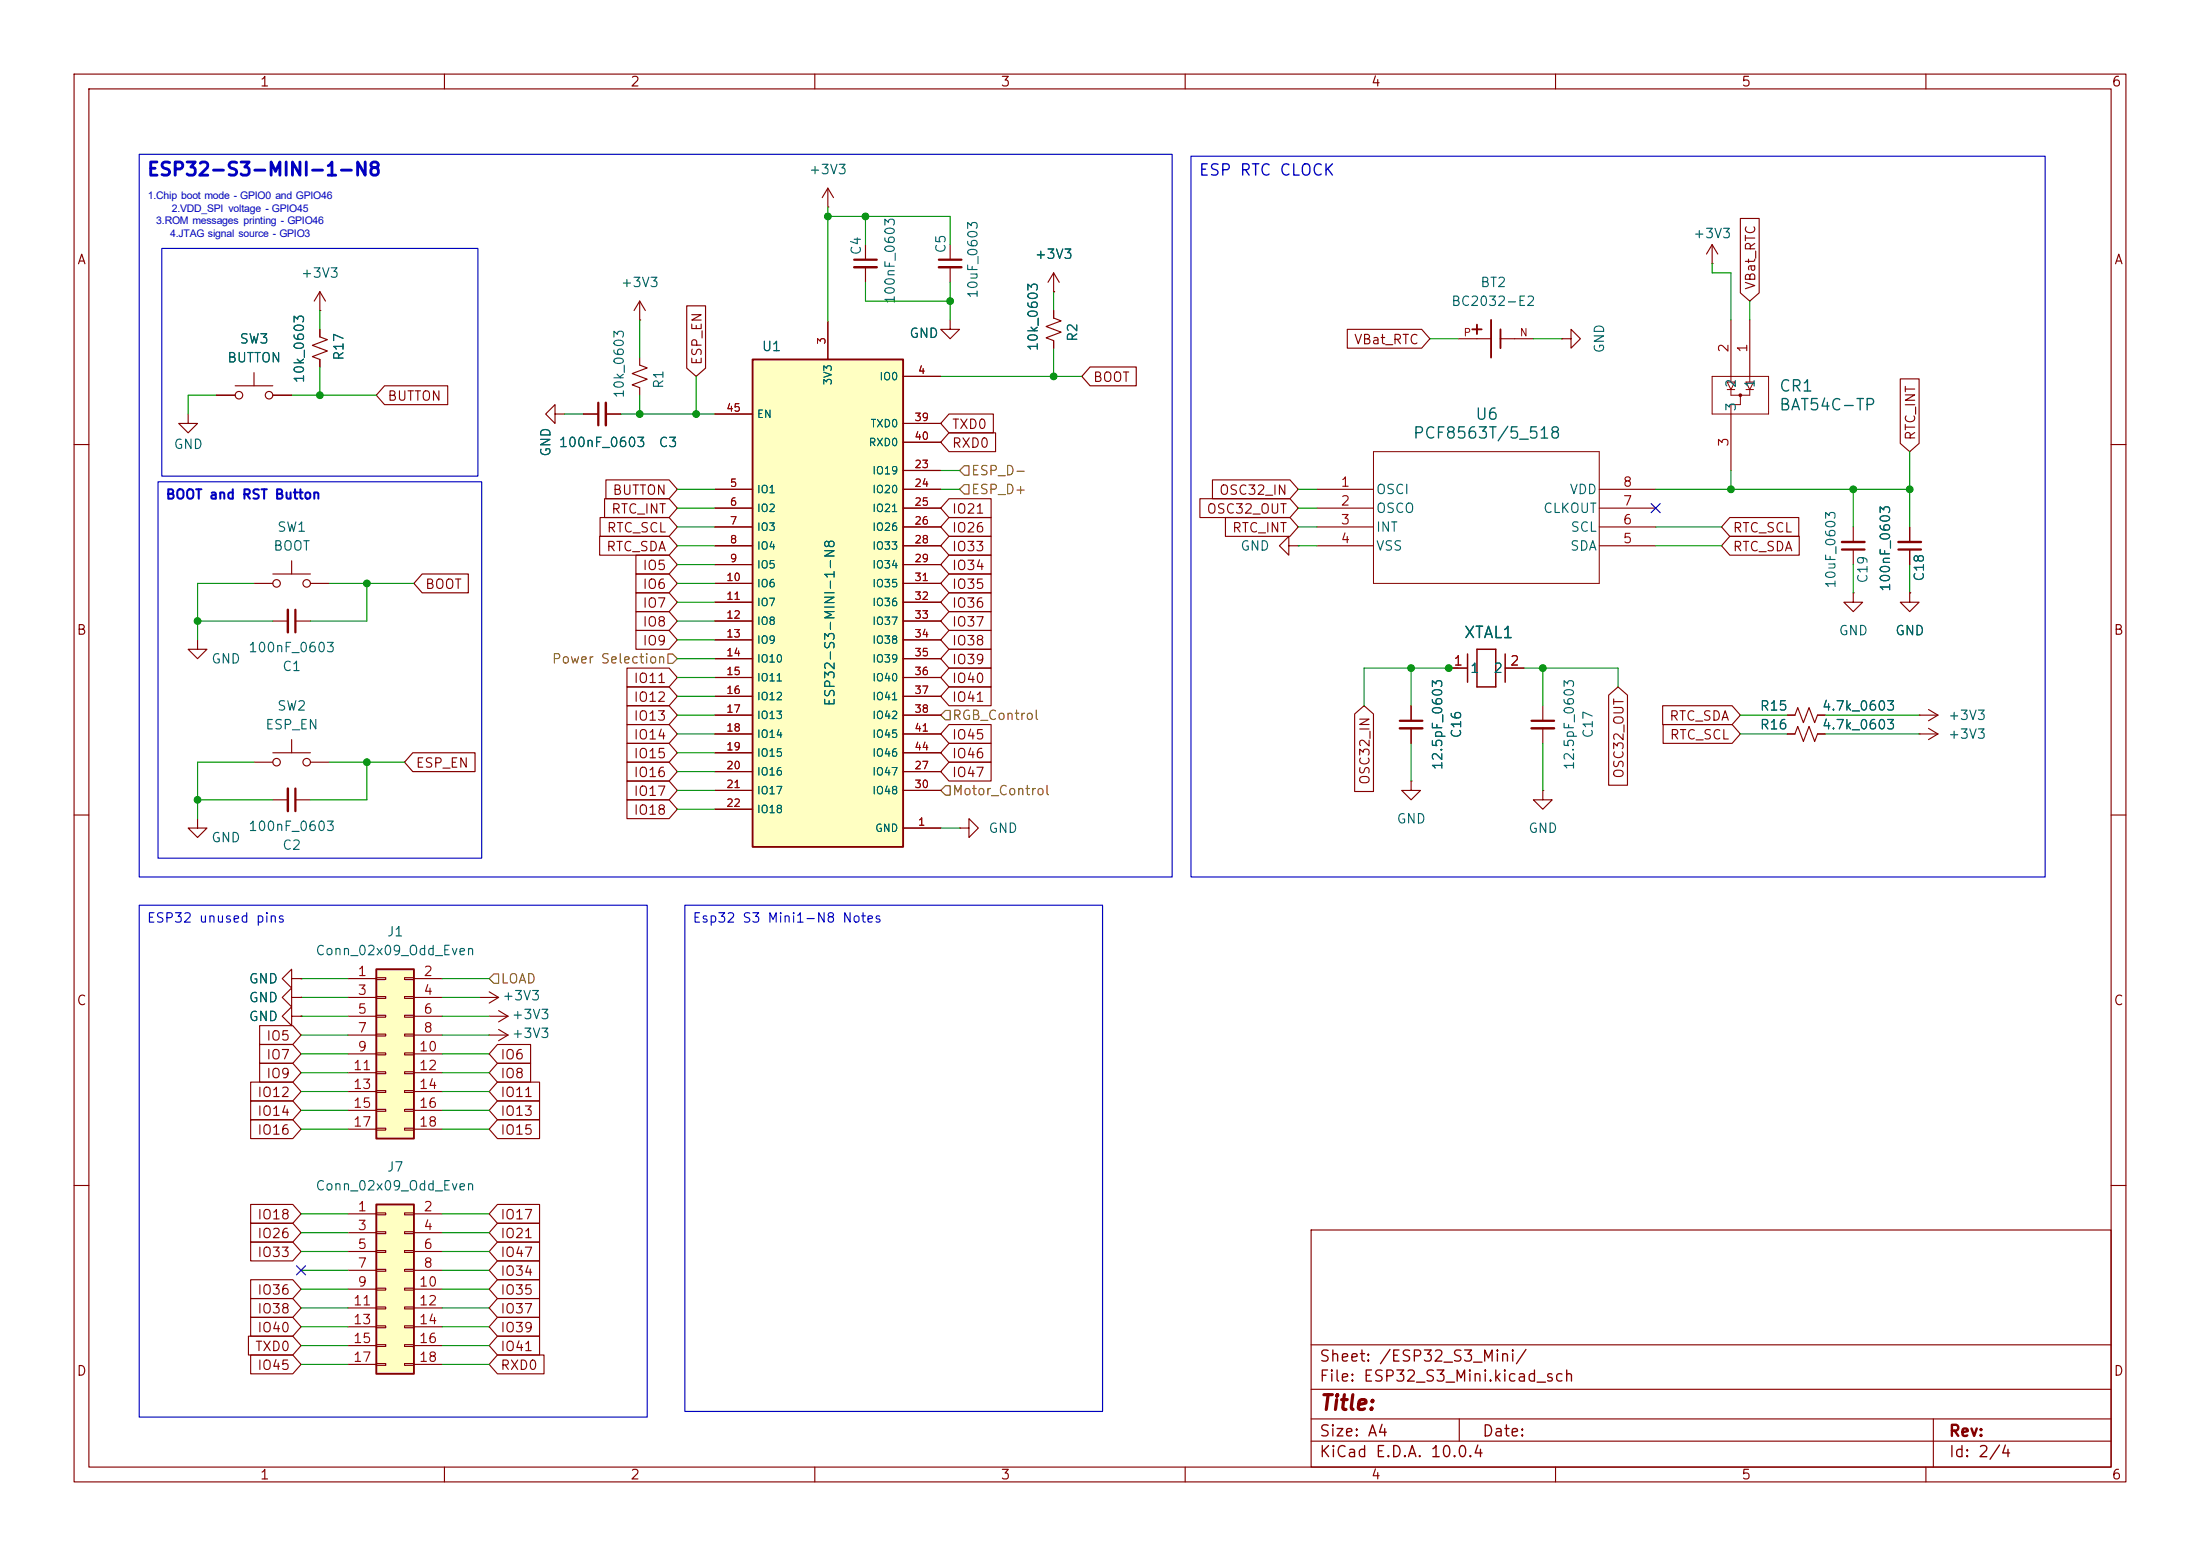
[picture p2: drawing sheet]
<svg xmlns="http://www.w3.org/2000/svg" width="297mm" height="210mm" viewBox="0 0 297 210" stroke-linecap="round" stroke-linejoin="round" font-family="sans-serif">
<g fill="none" stroke="#840000" stroke-width=".15">
<path d="M10 10h277v190h-277zM12 12h273v186h-273zM60 10v2M110 10v2M160 10v2M210 10v2M260 10v2M74.9 55.9v-1.3l-1.2 1.3 1.2 1.3v-1.3h1.3M10 60h2M285 60h2M10 110h2M26.7 110.5v1.3h1.2l-1.2 1.2-1.3-1.2h1.3"/>
<path d="M285 110h2M66 137.2h2.6M67.3 136.4l1.3 .8M68.6 137.2l-1.3 .7M10 160h2M177 166h108v32h-108zM285 160h2M60 198v2M110 198v2M160 198v2M177 194.5h108M177 191.5h108"/>
<path d="M177 187.5h108M177 181.5h108M197 191.5v3M210 198v2M260 198v2M261 191.5v6.5"/>
</g>
<path d="M101.6 48.5h20.3v65.8h-20.3z" fill="#ffffc2"/>
<path d="M101.6 48.5h20.3v65.8h-20.3z" fill="none" stroke="#840000" stroke-width=".25"/>
<g fill="none" stroke="#840000" stroke-width=".15">
<path d="M78.7 55.9h2.1M81.8 55.9h2M86.4 43.2h.1M86.4 48.3v1l1 .4-2.1 .7 2.1 .8-2.1 .7 1.1 .4v1M86.4 40.6l-.8 1.3M86.4 40.6l.7 1.3M86.4 40.6v2.6M96.5 55.9h5.1M111.8 43.4v5.1M121.9 50.8h5.1M121.9 57.2h5.1M121.9 59.7h5.1"/>
<path d="M96.5 66h5.1M96.5 68.6h5.1M96.5 71.1h5.1M96.5 73.7h5.1M96.5 76.2h5.1M96.5 78.7h5.1M121.9 66h5.1M121.9 68.6h5.1M121.9 71.1h5.1M121.9 73.7h5.1M121.9 76.2h5.1M121.9 78.7h5.1"/>
<path d="M121.9 63.5h5.1M174 73.7v-1.3l-1.3 1.3 1.3 1.2v-1.2h1.3M175.3 73.7h.1M177.8 66h7.6M177.8 68.6h7.6M177.8 71.1h7.6M177.8 73.7h7.6M215.9 66h7.6M215.9 68.6h7.6M215.9 71.1h7.6M215.9 73.7h7.6M36.8 83.8h2.1"/>
<path d="M39.4 99.8v1.8M39.9 83.8h2M96.5 81.3h5.1M96.5 83.8h5.1M96.5 86.4h5.1M96.5 88.9h5.1M96.5 91.4h5.1M96.5 94h5.1M96.5 96.5h5.1M96.5 99.1h5.1M121.9 81.3h5.1M121.9 83.8h5.1"/>
<path d="M121.9 86.4h5.1M121.9 88.9h5.1M121.9 91.4h5.1M121.9 94h5.1M121.9 96.5h5.1M121.9 99.1h5.1M190.5 95.3v2M190.5 98.3v2M195.6 90.2h2.5M203.2 90.2h2.5M208.3 95.3v2M208.3 98.3v2"/>
<path d="M250.2 80v1.3h1.3l-1.3 1.3-1.3-1.3h1.3M250.2 80h.1M259.1 99.1h.1M259.1 99.1h2.5M260.3 98.3l1.3 .8M261.6 99.1l-1.3 .7M34.3 102.9h2.5M36.8 101.6h5.1M41.9 102.9h2.5M96.5 101.6h5.1M96.5 104.1h5.1M96.5 106.7h5.1"/>
<path d="M96.5 109.2h5.1M121.9 111.8h5.1M121.9 101.6h5.1M121.9 104.1h5.1M121.9 106.7h5.1M190.5 105.4v1.3h1.3l-1.3 1.3-1.3-1.3h1.3M190.5 105.4h.1M208.3 106.7v1.3h1.2l-1.2 1.2-1.3-1.2h1.3M208.3 106.7h.1M39.4 134.6v-1.2l-1.3 1.2 1.3 1.3v-1.3h1.2M39.4 137.2v-1.3l-1.3 1.3 1.3 1.2v-1.2h1.2M39.4 132.1v-1.3l-1.3 1.3 1.3 1.3v-1.3h1.2"/>
<path d="M40.6 134.6h.1M40.6 137.2h.1M40.6 132.1h.1M64.8 134.6h2.5M66 133.9l1.3 .7M66 139.7h2.6M67.3 134.6l-1.3 .8M67.3 138.9l1.3 .8M68.6 139.7l-1.3 .8"/>
<circle cx="37.3" cy="102.9" r=".51"/>
<circle cx="41.4" cy="102.9" r=".51"/>
</g>
<path d="M80.8 54.4v3M39.9 82.3v3M189 97.3h3M206.8 97.3h3" fill="none" stroke="#840000" stroke-width=".3"/>
<path d="M81.8 54.4v3M38.9 82.3v3M189 98.3h3M206.8 98.3h3" fill="none" stroke="#840000" stroke-width=".33"/>
<path d="M185.4 61h30.5v17.7h-30.5z" fill="none" stroke="#840000" stroke-width=".14"/>
<path d="M198.1 88.3v3.8M199.4 87.6h2.5v5.1h-2.5zM203.2 88.3v3.8" fill="none" stroke="#840000" stroke-width=".2"/>
<path d="M50.8 162.6h5.1v22.8h-5.1z" fill="#ffffc2"/>
<path d="M50.8 162.6h5.1v22.8h-5.1z" fill="none" stroke="#840000" stroke-width=".25"/>
<g fill="none" stroke="#840000" stroke-width=".15">
<path d="M142.2 39.4h.1M142.2 36.8l-.7 1.3M142.2 36.8l.8 1.3M142.2 36.8v2.6M142.2 41.9v1l1.1 .4-2.1 .8 2.1 .7-2.1 .8 1 .4v1M34.3 78.7h2.5M36.8 77.5h5.1M39.4 75.7v1.8M41.9 78.7h2.5M241.3 96.5h1l.4-1 .8 2 .7-2 .8 2 .4-1h1M47 163.8h3.8M47 166.4h3.8"/>
<path d="M47 168.9h3.8M47 171.5h3.8M47 174h3.8M47 176.5h3.8M47 179.1h3.8M50.8 163.7h1.3v.3h-1.3zM50.8 166.2h1.3v.3h-1.3zM50.8 168.8h1.3v.2h-1.3zM50.8 171.3h1.3v.3h-1.3zM50.8 173.9h1.3v.2h-1.3zM50.8 176.4h1.3v.3h-1.3zM50.8 178.9h1.3v.3h-1.3z"/>
<path d="M54.6 163.7h1.3v.3h-1.3zM54.6 166.2h1.3v.3h-1.3zM54.6 168.8h1.3v.2h-1.3zM54.6 171.3h1.3v.3h-1.3zM54.6 173.9h1.3v.2h-1.3zM54.6 176.4h1.3v.3h-1.3zM54.6 178.9h1.3v.3h-1.3zM55.9 163.8h3.8M55.9 166.4h3.8M55.9 168.9h3.8M55.9 171.5h3.8M55.9 174h3.8"/>
<path d="M55.9 176.5h3.8M55.9 179.1h3.8M47 181.6h3.8M47 184.2h3.8M50.8 181.5h1.3v.2h-1.3zM50.8 184h1.3v.3h-1.3zM54.6 181.5h1.3v.2h-1.3zM54.6 184h1.3v.3h-1.3zM55.9 181.6h3.8M55.9 184.2h3.8"/>
<circle cx="37.3" cy="78.7" r=".51"/>
<circle cx="41.4" cy="78.7" r=".51"/>
</g>
<path d="M50.8 130.8h5.1v22.9h-5.1z" fill="#ffffc2"/>
<g fill="none" stroke="#840000" stroke-width=".25">
<path d="M198.8 44.5h1.2M199.4 43.8v1.3M201.3 43.2v5.1M202.6 44.5v2.5M50.8 130.8h5.1v22.9h-5.1z"/>
<circle cx="234.9" cy="53.3" r=".13"/>
</g>
<g fill="none" stroke="#840000" stroke-width=".15">
<path d="M43.2 39.4v2.5M43.2 39.4l-.8 1.2M43.2 39.4l.7 1.2M111.8 27.9h.1M111.8 25.4l-.8 1.3M111.8 25.4l.7 1.3M111.8 25.4v2.5M116.8 33v2.1M116.8 36.1v2M128.3 33v2.1M128.3 36.1v2M142.2 39.4h.1"/>
<path d="M231.1 35.6h.1M231.1 33l-.7 1.3M231.1 33l.8 1.3M231.1 33v2.6M234.9 29.5h2.6v10l-1.3 1.1-1.3-1.1zM25.4 55.9v1.3h1.3l-1.3 1.2-1.3-1.2h1.3M29.2 53.3h2.5M31.7 52.1h5.1M34.3 50.3v1.8M36.8 53.3h2.6M43.2 44.5v1l1 .3-2 .8 2 .8-2 .7 1 .4v1M43.2 41.9h.1"/>
<path d="M51.9 52.1h8.5v2.5h-8.5l-1.1-1.3zM78.7 55.9h2.1M81.8 55.9h2M96.5 55.9h5.1M111.8 43.4v5.1M121.9 50.8h5.1M121.9 57.2h5.1M121.9 59.7h5.1M128.1 55.9h6v2.5h-6l-1.1-1.2zM128.1 58.4h6.3v2.6h-6.3l-1.1-1.3zM128.3 43.2v1.3h1.2l-1.2 1.2-1.3-1.2h1.3M142.2 41.9v1"/>
<path d="M142.2 46v1M181.9 44.4h10l1.1 1.3-1.1 1.3h-10zM196.8 45.7h4.5M202.6 45.7h4.4M210.8 45.7h1.3v-1.2l1.3 1.2-1.3 1.3v-1.3M210.8 45.7h.1M233.7 43.2v7.6M233.7 55.9v7.6M236.2 43.2v7.6M256.5 51.1h2.6v8.7l-1.3 1.2-1.3-1.2zM81 72.4h9.3l1.1 1.3-1.1 1.2h-9.3zM81 69.8h9.3l1.1 1.3-1.1 1.3h-9.3z"/>
<path d="M81.6 67.3h8.7l1.1 1.3-1.1 1.3h-8.7zM81.8 64.8h8.5l1.1 1.2-1.1 1.3h-8.5zM85.8 77.5h4.5l1.1 1.2-1.1 1.3h-4.5zM85.8 74.9h4.5l1.1 1.3-1.1 1.3h-4.5zM96.5 66h5.1M96.5 68.6h5.1M96.5 71.1h5.1M96.5 73.7h5.1M96.5 76.2h5.1M96.5 78.7h5.1M121.9 66h5.1M121.9 68.6h5.1"/>
<path d="M121.9 71.1h5.1M121.9 73.7h5.1M121.9 76.2h5.1M121.9 78.7h5.1M121.9 63.5h5.1M128.1 67.3h5.7v2.6h-5.7l-1.1-1.3zM128.1 72.4h5.7v2.5h-5.7l-1.1-1.2zM128.1 69.8h5.7v2.6h-5.7l-1.1-1.3zM128.1 74.9h5.7v2.6h-5.7l-1.1-1.3zM128.1 77.5h5.7v2.5h-5.7l-1.1-1.3zM162 67.3h12.1l1.2 1.3-1.2 1.3h-12.1zM163.7 64.8h10.4l1.2 1.2-1.2 1.3h-10.4z"/>
<path d="M165.4 69.8h8.7l1.2 1.3-1.2 1.3h-8.7zM233.5 69.8h9.3v2.6h-9.3l-1.1-1.3zM233.5 72.4h9.4v2.5h-9.4l-1.1-1.2zM250.2 71.1v2.1M250.2 74.2v2M257.8 71.1v2.1M257.8 74.2v2M26.7 86.4v1.2h1.2l-1.2 1.3-1.3-1.3h1.3M84.6 92.7h5.7l1.1 1.3-1.1 1.3h-5.7zM84.6 90.2h5.7l1.1 1.2-1.1 1.3h-5.7zM84.6 95.2h5.7l1.1 1.3-1.1 1.3h-5.7zM84.6 97.8h5.7l1.1 1.3-1.1 1.2h-5.7z"/>
<path d="M85.8 85.1h4.5l1.1 1.3-1.1 1.2h-4.5zM85.8 80h4.5l1.1 1.3-1.1 1.3h-4.5zM85.8 82.5h4.5l1.1 1.3-1.1 1.3h-4.5zM96.5 99.1h5.1M96.5 96.5h5.1M96.5 81.3h5.1M96.5 83.8h5.1M96.5 86.4h5.1M96.5 88.9h5.1M96.5 91.4h5.1M96.5 94h5.1M121.9 99.1h5.1"/>
<path d="M121.9 96.5h5.1M121.9 81.3h5.1M121.9 83.8h5.1M121.9 86.4h5.1M121.9 88.9h5.1M121.9 91.4h5.1M121.9 94h5.1M128.1 90.2h5.7v2.5h-5.7l-1.1-1.3zM128.1 97.8h5.7v2.5h-5.7l-1.1-1.2zM128.1 87.6h5.7v2.6h-5.7l-1.1-1.3zM128.1 92.7h5.7v2.6h-5.7l-1.1-1.3zM128.1 80h5.7v2.6h-5.7l-1.1-1.3z"/>
<path d="M128.1 82.5h5.7v2.6h-5.7l-1.1-1.3zM128.1 85.1h5.7v2.5h-5.7l-1.1-1.2zM182.9 96.4l1.2-1.1 1.3 1.1v10.4h-2.5zM190.5 95.3v2M190.5 98.3v2M195.6 90.2h2.5M203.2 90.2h2.5M217.2 93.8l1.2-1.1 1.3 1.1v12.2h-2.5zM224.5 95.2h9.3l1.1 1.3-1.1 1.3h-9.3zM224.5 97.8h9.3l1.1 1.3-1.1 1.2h-9.3zM241.3 99.1h1l.4-1.1 .8 2.1 .7-2.1 .8 2.1 .4-1h1M241.3 96.5h1"/>
<path d="M245.4 96.5h1M257.8 80v1.3h1.3l-1.3 1.3-1.3-1.3h1.3M257.8 80h.1M259.1 96.5h.1M259.1 96.5h2.5M260.3 95.8l1.3 .7M261.6 96.5l-1.3 .8M36.8 108h2.1M39.9 108h2M84.6 102.9h5.7l1.1 1.2-1.1 1.3h-5.7zM84.6 107.9h5.7l1.1 1.3-1.1 1.3h-5.7zM84.6 100.3h5.7l1.1 1.3-1.1 1.3h-5.7z"/>
<path d="M84.6 105.4h5.7l1.1 1.3-1.1 1.3h-5.7zM96.5 101.6h5.1M96.5 104.1h5.1M96.5 106.7h5.1M96.5 109.2h5.1M121.9 111.8h5.1M121.9 101.6h5.1M121.9 104.1h5.1M121.9 106.7h5.1M128.1 102.9h5.7v2.5h-5.7l-1.1-1.3zM128.1 100.3h5.7v2.6h-5.7l-1.1-1.3zM129.5 111.8h1.3v-1.3l1.3 1.3-1.3 1.2v-1.2"/>
<path d="M129.5 111.8h.1M35 138.4h4.5l1.1 1.3-1.1 1.3h-4.5zM40.6 132.1h.1M40.6 137.2h.1M40.6 134.6h.1M47 132.1h3.8M47 134.6h3.8M47 137.2h3.8M47 139.7h3.8M50.8 132h1.3v.2h-1.3zM50.8 134.5h1.3v.2h-1.3zM50.8 137h1.3v.3h-1.3z"/>
<path d="M50.8 139.6h1.3v.2h-1.3zM54.6 132h1.3v.2h-1.3zM54.6 134.5h1.3v.2h-1.3zM54.6 137h1.3v.3h-1.3zM54.6 139.6h1.3v.2h-1.3zM55.9 132.1h3.8M55.9 134.6h3.8M55.9 137.2h3.8M55.9 139.7h3.8M33.8 146h5.7l1.1 1.3-1.1 1.3h-5.7zM33.8 151.1h5.7l1.1 1.3-1.1 1.3h-5.7zM33.8 148.6h5.7l1.1 1.3-1.1 1.2h-5.7z"/>
<path d="M35 141h4.5l1.1 1.2-1.1 1.3h-4.5zM35 143.5h4.5l1.1 1.3-1.1 1.3h-4.5zM47 142.2h3.8M47 144.8h3.8M47 147.3h3.8M47 149.9h3.8M47 152.4h3.8M50.8 142.1h1.3v.3h-1.3zM50.8 144.7h1.3v.2h-1.3zM50.8 147.2h1.3v.2h-1.3zM50.8 149.7h1.3v.3h-1.3zM50.8 152.3h1.3v.2h-1.3z"/>
<path d="M54.6 142.1h1.3v.3h-1.3zM54.6 144.7h1.3v.2h-1.3zM54.6 147.2h1.3v.2h-1.3zM54.6 149.7h1.3v.3h-1.3zM54.6 152.3h1.3v.2h-1.3zM55.9 142.2h3.8M55.9 144.8h3.8M55.9 147.3h3.8M55.9 149.9h3.8M55.9 152.4h3.8M67.2 151.1h5.6v2.6h-5.6l-1.2-1.3zM67.2 146h5.6v2.6h-5.6l-1.2-1.3z"/>
<path d="M67.2 141h4.4v2.5h-4.4l-1.2-1.3zM67.2 148.6h5.6v2.5h-5.6l-1.2-1.2zM67.2 143.5h4.4v2.6h-4.4l-1.2-1.3zM33.8 172.7h5.7l1.1 1.3-1.1 1.3h-5.7zM33.8 167.6h5.7l1.1 1.3-1.1 1.3h-5.7zM33.8 177.8h5.7l1.1 1.3-1.1 1.2h-5.7zM33.8 162.6h5.7l1.1 1.2-1.1 1.3h-5.7zM33.8 175.3h5.7l1.1 1.2-1.1 1.3h-5.7zM33.8 165.1h5.7l1.1 1.3-1.1 1.2h-5.7zM67.2 165.1h5.6v2.5h-5.6l-1.2-1.2zM67.2 162.6h5.6v2.5h-5.6l-1.2-1.3zM67.2 167.6h5.6v2.6h-5.6l-1.2-1.3z"/>
<path d="M67.2 177.8h5.6v2.5h-5.6l-1.2-1.2zM67.2 170.2h5.6v2.5h-5.6l-1.2-1.2zM67.2 175.3h5.6v2.5h-5.6l-1.2-1.3zM67.2 172.7h5.6v2.6h-5.6l-1.2-1.3zM33.5 180.3h6l1.1 1.3-1.1 1.3h-6zM33.8 182.9h5.7l1.1 1.3-1.1 1.2h-5.7zM67.2 182.9h6.2v2.5h-6.2l-1.2-1.2zM67.2 180.3h5.6v2.6h-5.6l-1.2-1.3z"/>
<circle cx="32.3" cy="53.3" r=".51"/>
<circle cx="36.3" cy="53.3" r=".51"/>
</g>
<path d="M115.3 35.1h3.1M126.7 35.1h3.1M248.7 74.2h3M256.3 74.2h3M39.9 106.4v3.1" fill="none" stroke="#840000" stroke-width=".3"/>
<path d="M115.3 36.1h3.1M126.7 36.1h3.1M248.7 73.2h3M256.3 73.2h3M38.9 106.4v3.1" fill="none" stroke="#840000" stroke-width=".33"/>
<path d="M231.1 50.8h7.7v5.1h-7.7zM233.2 51.6h1l-.5 1zM233.2 52.6h1M233.7 52.6v.7h2.5v-.7M233.7 50.8v.8M234.9 53.3v1.3h-1.2v1.3M235.7 51.6h1l-.5 1zM235.7 52.6h1M236.2 50.8v.8" fill="none" stroke="#840000" stroke-width=".14"/>
<path d="M130.2 65.4h.6v1.3h-.6l-.7-.7zM130.2 62.9h.6v1.2h-.6l-.7-.6zM90.2 88.3h.6l.6 .6-.6 .6h-.6zM127.6 95.9h.7v1.3h-.7l-.6-.7zM127.6 106h.7v1.3h-.7l-.6-.6zM66.7 131.4h.6v1.3h-.6l-.7-.6z" fill="none" stroke="#725600" stroke-width=".15"/>
<path d="M92.7 41.3h2.6v8.4l-1.3 1.1-1.3-1.1zM147.2 49.5h6.2v2.6h-6.2l-1.2-1.3zM57 77.5h6.2v2.5h-6.2l-1.1-1.3zM55.7 101.6h8.4v2.5h-8.4l-1.1-1.2z" fill="none" stroke="#840000" stroke-width=".16"/>
<g fill="none" stroke="#009600" stroke-width=".15">
<path d="M111.8 27.9v15.5M111.8 29.2h16.5v3.8M116.8 29.2v3.8M116.8 38.1v2.5h11.5M128.3 38.1v5.1M142.2 39.4v2.5M231.1 35.6v1.2h2.6v6.4M29.2 53.3h-3.8v2.6M39.4 53.3h11.4M43.2 41.9v2.6M43.2 49.5v3.8M76.2 55.9h2.5"/>
<path d="M83.8 55.9h12.7M86.4 43.2v5.1M86.4 53.3v2.6M94 50.8v5.1M127 50.8h19M142.2 47v3.8M193 45.7h3.8M207 45.7h3.8M236.2 40.6v2.6M34.3 78.7h-7.6v7.7M44.4 78.7h11.5M49.5 78.7v5.1h-7.6"/>
<path d="M91.4 78.7h5.1M91.4 68.6h5.1M91.4 76.2h5.1M91.4 66h5.1M91.4 71.1h5.1M91.4 73.7h5.1M127 66h2.5M127 63.5h2.5M175.3 68.6h2.5M175.3 66h2.5M175.3 71.1h2.5M175.3 73.7h2.5"/>
<path d="M223.5 66h34.3M223.5 71.1h8.9M223.5 73.7h8.9M233.7 63.5v2.5M250.2 66v5.1M250.2 76.2v3.8M257.8 61v10.1M257.8 76.2v3.8M26.7 83.8h10.1M91.4 86.4h5.1M91.4 81.3h5.1M91.4 99.1h5.1"/>
<path d="M91.4 96.5h5.1M91.4 83.8h5.1M91.4 88.9h5.1M91.4 91.4h5.1M91.4 94h5.1M190.5 90.2v5.1M196.8 90.2h-12.7v5.1M205.7 90.2h12.7v2.5M208.3 90.2v5.1M234.9 99.1h6.4M234.9 96.5h6.4M246.4 99.1h12.7"/>
<path d="M246.4 96.5h12.7M26.7 108h10.1M34.3 102.9h-7.6v7.6M44.4 102.9h10.2M49.5 102.9v5.1h-7.6M91.4 106.7h5.1M91.4 104.1h5.1M91.4 109.2h5.1M91.4 101.6h5.1M127 111.8h2.5M190.5 100.3v5.1M208.3 100.3v6.4"/>
<path d="M40.6 134.6h6.4M40.6 139.7h6.4M40.6 137.2h6.4M40.6 132.1h6.4M59.7 134.6h5.1M59.7 139.7h6.3M59.7 137.2h6.3M59.7 132.1h6.3M40.6 147.3h6.4M40.6 152.4h6.4M40.6 149.9h6.4M40.6 144.8h6.4"/>
<path d="M40.6 142.2h6.4M59.7 147.3h6.3M59.7 152.4h6.3M59.7 149.9h6.3M59.7 144.8h6.3M59.7 142.2h6.3M40.6 163.8h6.4M40.6 166.4h6.4M40.6 171.5h6.4M40.6 168.9h6.4M40.6 176.5h6.4M40.6 179.1h6.4"/>
<path d="M40.6 174h6.4M59.7 163.8h6.3M59.7 166.4h6.3M59.7 171.5h6.3M59.7 168.9h6.3M59.7 176.5h6.3M59.7 179.1h6.3M59.7 174h6.3M40.6 184.2h6.4M40.6 181.6h6.4M59.7 184.2h6.3M59.7 181.6h6.3"/>
</g>
<path d="M222.9 68l1.2 1.2M224.1 68l-1.2 1.2M40 170.8l1.2 1.3M41.2 170.8l-1.2 1.3" fill="none" stroke="#000084" stroke-width=".15"/>
<path d="M18.8 20.8h139.4v97.6h-139.4zM21.8 33.5h42.7v30.8h-42.7zM160.8 21.1h115.3v97.3h-115.3zM21.3 65h43.7v50.8h-43.7zM18.8 122.2h68.6v69.1h-68.6zM92.5 122.2h56.3v68.3h-56.3z" fill="none" stroke="#0000c2" stroke-width=".15"/>
<g fill="#009600" stroke="#009600" stroke-width=".14">
<circle cx="142.2" cy="50.8" r=".46"/>
<circle cx="94" cy="55.9" r=".46"/>
<circle cx="116.8" cy="29.2" r=".46"/>
<circle cx="128.3" cy="40.6" r=".46"/>
<circle cx="111.8" cy="29.2" r=".46"/>
<circle cx="190.5" cy="90.2" r=".46"/>
<circle cx="195.6" cy="90.2" r=".46"/>
<circle cx="208.3" cy="90.2" r=".46"/>
<circle cx="233.7" cy="66" r=".46"/>
<circle cx="250.2" cy="66" r=".46"/>
<circle cx="257.8" cy="66" r=".46"/>
<circle cx="26.7" cy="108" r=".46"/>
<circle cx="86.4" cy="55.9" r=".46"/>
<circle cx="49.5" cy="102.9" r=".46"/>
<circle cx="49.5" cy="78.7" r=".46"/>
<circle cx="43.2" cy="53.3" r=".46"/>
<circle cx="26.7" cy="83.8" r=".46"/>
</g>
<text font-size="2" fill="#840000" x="178" y="190.8">Title:</text>
<text font-size="1.8" fill="#0000c2" x="19.7" y="24.2">ESP32-S3-MINI-1-N8</text>
<text font-size="1.5" fill="#0000c2" x="161.7" y="24.1">ESP RTC CLOCK</text>
<g font-size="1.5" fill="#006464">
<text x="240.1" y="53.2">CR1</text>
<text x="190.6" y="59.6">PCF8563T/5_518</text>
<text x="199.1" y="57">U6</text>
<text x="240.1" y="55.8">BAT54C-TP</text>
<text x="197.5" y="86.5">XTAL1</text>
</g>
<g font-size="1.5" fill="#840000">
<text x="178" y="184.2">Sheet: /ESP32_S3_Mini/</text>
<text x="178" y="186.9">File: ESP32_S3_Mini.kicad_sch</text>
<text x="178" y="197.1">KiCad E.D.A. 10.0.4</text>
<text x="178" y="194.3">Size: A4</text>
<text x="200" y="194.3">Date:</text>
<text x="263" y="194.3">Rev:</text>
<text x="263" y="197.1">Id: 2/4</text>
</g>
<g font-size="1.4" fill="#0000c2">
<text x="20" y="26.9">1.Chip boot mode - GPIO0 and GPIO46</text>
<text x="23.2" y="28.6">2.VDD_SPI voltage - GPIO45</text>
<text x="21.1" y="30.3">3.ROM messages printing - GPIO46</text>
<text x="23" y="32">4.JTAG signal source - GPIO3</text>
</g>
<g font-size="1.3" fill="#840000">
<text x="35" y="12">1</text>
<text x="85" y="12">2</text>
<text x="135" y="12">3</text>
<text x="185" y="12">4</text>
<text x="235" y="12">5</text>
<text x="285" y="12">6</text>
<text x="10.3" y="36">A</text>
<text x="285.3" y="36">A</text>
<text x="237.3" y="39.2" transform="rotate(-90 237.3 39.2)">VBat_RTC</text>
<text x="182.7" y="46.8">VBat_RTC</text>
<text x="95" y="49.4" transform="rotate(-90 95 49.4)">ESP_EN</text>
<text x="147.5" y="51.9">BOOT</text>
<text x="52.2" y="54.4">BUTTON</text>
<text x="128.4" y="58.2">TXD0</text>
<text x="258.9" y="59.5" transform="rotate(-90 258.9 59.5)">RTC_INT</text>
<text x="128.4" y="60.8">RXD0</text>
<text x="82.4" y="69.6">RTC_INT</text>
<text x="82.6" y="67.1">BUTTON</text>
<text x="128.4" y="69.6">IO21</text>
<text x="162.8" y="69.6">OSC32_OUT</text>
<text x="164.5" y="67.1">OSC32_IN</text>
<text x="81.8" y="74.7">RTC_SDA</text>
<text x="81.8" y="72.2">RTC_SCL</text>
<text x="86.7" y="77.3">IO5</text>
<text x="128.4" y="74.7">IO33</text>
<text x="128.4" y="72.2">IO26</text>
<text x="128.4" y="77.3">IO34</text>
<text x="166.2" y="72.2">RTC_INT</text>
<text x="233.8" y="72.2">RTC_SCL</text>
<text x="233.8" y="74.7">RTC_SDA</text>
<text x="57.3" y="79.8">BOOT</text>
<text x="86.7" y="82.3">IO7</text>
<text x="86.7" y="79.8">IO6</text>
<text x="128.4" y="82.3">IO36</text>
<text x="128.4" y="79.8">IO35</text>
<text x="10.3" y="86">B</text>
<text x="86.7" y="87.4">IO9</text>
<text x="86.7" y="84.9">IO8</text>
<text x="128.4" y="90">IO39</text>
<text x="128.4" y="84.9">IO37</text>
<text x="128.4" y="87.4">IO38</text>
<text x="285.3" y="86">B</text>
<text x="85.5" y="95">IO12</text>
<text x="85.5" y="92.5">IO11</text>
<text x="128.4" y="92.5">IO40</text>
<text x="128.4" y="95">IO41</text>
<text x="85.5" y="97.6">IO13</text>
<text x="85.5" y="100.1">IO14</text>
<text x="128.4" y="100.1">IO45</text>
<text x="225.3" y="97.6">RTC_SDA</text>
<text x="225.3" y="100.1">RTC_SCL</text>
<text x="56" y="103.9">ESP_EN</text>
<text x="85.5" y="105.2">IO16</text>
<text x="85.5" y="102.7">IO15</text>
<text x="85.5" y="107.7">IO17</text>
<text x="128.4" y="105.2">IO47</text>
<text x="128.4" y="102.7">IO46</text>
<text x="185.2" y="106" transform="rotate(-90 185.2 106)">OSC32_IN</text>
<text x="219.5" y="105.2" transform="rotate(-90 219.5 105.2)">OSC32_OUT</text>
<text x="85.5" y="110.3">IO18</text>
<text x="10.3" y="136">C</text>
<text x="285.3" y="136">C</text>
<text x="35.9" y="143.3">IO7</text>
<text x="35.9" y="140.8">IO5</text>
<text x="67.5" y="143.3">IO6</text>
<text x="34.7" y="148.4">IO12</text>
<text x="35.9" y="145.8">IO9</text>
<text x="67.5" y="148.4">IO11</text>
<text x="67.5" y="145.8">IO8</text>
<text x="34.7" y="153.5">IO16</text>
<text x="34.7" y="150.9">IO14</text>
<text x="67.5" y="153.5">IO15</text>
<text x="67.5" y="150.9">IO13</text>
<text x="34.7" y="164.9">IO18</text>
<text x="34.7" y="167.4">IO26</text>
<text x="67.5" y="167.4">IO21</text>
<text x="67.5" y="164.9">IO17</text>
<text x="34.7" y="170">IO33</text>
<text x="67.5" y="170">IO47</text>
<text x="67.5" y="172.5">IO34</text>
<text x="34.7" y="175.1">IO36</text>
<text x="34.7" y="177.6">IO38</text>
<text x="67.5" y="177.6">IO37</text>
<text x="67.5" y="175.1">IO35</text>
<text x="10.3" y="186">D</text>
<text x="34.4" y="182.7">TXD0</text>
<text x="34.7" y="185.2">IO45</text>
<text x="34.7" y="180.1">IO40</text>
<text x="67.5" y="185.2">RXD0</text>
<text x="67.5" y="182.7">IO41</text>
<text x="67.5" y="180.1">IO39</text>
<text x="285.3" y="186">D</text>
<text x="35" y="200">1</text>
<text x="85" y="200">2</text>
<text x="135" y="200">3</text>
<text x="185" y="200">4</text>
<text x="235" y="200">5</text>
<text x="285" y="200">6</text>
</g>
<g font-size="1.3" fill="#006464">
<text x="109.1" y="23.8">+3V3</text>
<text x="116.5" y="34.5" transform="rotate(-90 116.5 34.5)">C4</text>
<text x="128" y="34.3" transform="rotate(-90 128 34.3)">C5</text>
<text x="139.6" y="35.3">+3V3</text>
<text x="228.5" y="32.5">+3V3</text>
<text x="40.5" y="37.8">+3V3</text>
<text x="83.7" y="39.1">+3V3</text>
<text x="121.1" y="41.1" transform="rotate(-90 121.1 41.1)">100nF_0603</text>
<text x="132.3" y="40.4" transform="rotate(-90 132.3 40.4)">10uF_0603</text>
<text x="195.8" y="41.6">BC2032-E2</text>
<text x="199.8" y="39.1">BT2</text>
<text x="32.3" y="46.7">SW3</text>
<text x="102.8" y="47.7">U1</text>
<text x="122.7" y="45.9">GND</text>
<text x="140.4" y="47.5" transform="rotate(-90 140.4 47.5)">10k_0603</text>
<text x="145.8" y="46.2" transform="rotate(-90 145.8 46.2)">R2</text>
<text x="216.9" y="47.8" transform="rotate(-90 216.9 47.8)">GND</text>
<text x="30.6" y="49.2">BUTTON</text>
<text x="41.4" y="51.8" transform="rotate(-90 41.4 51.8)">10k_0603</text>
<text x="46.7" y="48.8" transform="rotate(-90 46.7 48.8)">R17</text>
<text x="84.5" y="53.8" transform="rotate(-90 84.5 53.8)">10k_0603</text>
<text x="89.9" y="52.6" transform="rotate(-90 89.9 52.6)">R1</text>
<text x="234.7" y="52.5" transform="rotate(-90 234.7 52.5)">2</text>
<text x="237.2" y="52.5" transform="rotate(-90 237.2 52.5)">1</text>
<text x="234.7" y="55.6" transform="rotate(-90 234.7 55.6)">3</text>
<text x="23.4" y="60.9">GND</text>
<text x="74.6" y="61.7" transform="rotate(-90 74.6 61.7)">GND</text>
<text x="75.3" y="60.7">100nF_0603</text>
<text x="88.8" y="60.7">C3</text>
<text x="185.7" y="67">OSCI</text>
<text x="185.7" y="69.6">OSCO</text>
<text x="208.2" y="69.6">CLKOUT</text>
<text x="211.8" y="67">VDD</text>
<text x="36.8" y="74.6">BOOT</text>
<text x="37.3" y="72.1">SW1</text>
<text x="167.4" y="74.6">GND</text>
<text x="185.7" y="72.1">INT</text>
<text x="185.7" y="74.6">VSS</text>
<text x="211.9" y="74.6">SDA</text>
<text x="211.9" y="72.1">SCL</text>
<text x="248.1" y="79.5" transform="rotate(-90 248.1 79.5)">10uF_0603</text>
<text x="252.4" y="78.8" transform="rotate(-90 252.4 78.8)">C19</text>
<text x="255.5" y="80" transform="rotate(-90 255.5 80)">100nF_0603</text>
<text x="260.1" y="78.6" transform="rotate(-90 260.1 78.6)">C18</text>
<text x="28.4" y="89.9">GND</text>
<text x="33.4" y="88.3">100nF_0603</text>
<text x="248.2" y="86.1">GND</text>
<text x="255.8" y="86.1">GND</text>
<text x="38" y="90.9">C1</text>
<text x="113" y="95.4" transform="rotate(-90 113 95.4)">ESP32-S3-MINI-1-N8</text>
<text x="198.4" y="91.1">1</text>
<text x="201.5" y="91.1">2</text>
<text x="35.7" y="98.8">ESP_EN</text>
<text x="37.3" y="96.2">SW2</text>
<text x="197.6" y="99.7" transform="rotate(-90 197.6 99.7)">C16</text>
<text x="215.3" y="99.7" transform="rotate(-90 215.3 99.7)">C17</text>
<text x="237.5" y="96.2">R15</text>
<text x="237.5" y="98.8">R16</text>
<text x="245.9" y="96.2">4.7k_0603</text>
<text x="245.9" y="98.8">4.7k_0603</text>
<text x="262.9" y="100">+3V3</text>
<text x="262.9" y="97.5">+3V3</text>
<text x="195" y="104" transform="rotate(-90 195 104)">12.5pF_0603</text>
<text x="212.8" y="104" transform="rotate(-90 212.8 104)">12.5pF_0603</text>
<text x="33.4" y="112.5">100nF_0603</text>
<text x="133.4" y="112.7">GND</text>
<text x="188.5" y="111.5">GND</text>
<text x="206.2" y="112.7">GND</text>
<text x="28.4" y="114">GND</text>
<text x="38" y="115">C2</text>
<text x="42.5" y="129.2">Conn_02x09_Odd_Even</text>
<text x="52.1" y="126.7">J1</text>
<text x="33.5" y="135.6">GND</text>
<text x="33.5" y="133.1">GND</text>
<text x="67.7" y="135.3">+3V3</text>
<text x="69" y="137.9">+3V3</text>
<text x="33.5" y="138.1">GND</text>
<text x="69" y="140.4">+3V3</text>
<text x="42.5" y="161">Conn_02x09_Odd_Even</text>
<text x="52.1" y="158.5">J7</text>
</g>
<g font-size="1.3" fill="#a90000">
<text x="233.7" y="47.7" transform="rotate(-90 233.7 47.7)">2</text>
<text x="236.2" y="47.7" transform="rotate(-90 236.2 47.7)">1</text>
<text x="233.7" y="60.4" transform="rotate(-90 233.7 60.4)">3</text>
<text x="180.9" y="66">1</text>
<text x="180.9" y="68.6">2</text>
<text x="180.9" y="71.1">3</text>
<text x="219" y="71.1">6</text>
<text x="219" y="68.6">7</text>
<text x="219" y="66">8</text>
<text x="180.9" y="73.6">4</text>
<text x="219" y="73.6">5</text>
<text x="196.1" y="90.1">1</text>
<text x="203.8" y="90.1">2</text>
<text x="48.2" y="132.1">1</text>
<text x="48.2" y="134.6">3</text>
<text x="48.2" y="137.1">5</text>
<text x="57.1" y="132.1">2</text>
<text x="57.1" y="134.6">4</text>
<text x="57.1" y="137.1">6</text>
<text x="48.2" y="139.7">7</text>
<text x="48.2" y="142.2">9</text>
<text x="56.5" y="142.2">10</text>
<text x="57.1" y="139.7">8</text>
<text x="47.6" y="144.8">11</text>
<text x="47.6" y="147.3">13</text>
<text x="47.6" y="149.8">15</text>
<text x="56.5" y="144.8">12</text>
<text x="56.5" y="147.3">14</text>
<text x="56.5" y="149.8">16</text>
<text x="47.6" y="152.4">17</text>
<text x="56.5" y="152.4">18</text>
<text x="48.2" y="163.8">1</text>
<text x="48.2" y="166.3">3</text>
<text x="57.1" y="163.8">2</text>
<text x="57.1" y="166.3">4</text>
<text x="48.2" y="168.9">5</text>
<text x="48.2" y="171.4">7</text>
<text x="48.2" y="174">9</text>
<text x="56.5" y="174">10</text>
<text x="57.1" y="168.9">6</text>
<text x="57.1" y="171.4">8</text>
<text x="47.6" y="176.5">11</text>
<text x="47.6" y="179">13</text>
<text x="56.5" y="176.5">12</text>
<text x="56.5" y="179">14</text>
<text x="47.6" y="181.6">15</text>
<text x="47.6" y="184.1">17</text>
<text x="56.5" y="181.6">16</text>
<text x="56.5" y="184.1">18</text>
</g>
<g font-size="1.3" fill="#725600">
<text x="131" y="64.5">ESP_D-</text>
<text x="131" y="67">ESP_D+</text>
<text x="74.4" y="89.9">Power Selection</text>
<text x="128.5" y="97.5">RGB_Control</text>
<text x="128.5" y="107.7">Motor_Control</text>
<text x="67.5" y="133.1">LOAD</text>
</g>
<g font-size="1.3" fill="#0000c2">
<text x="22.3" y="67.7">BOOT and RST Button</text>
<text x="19.7" y="124.8">ESP32 unused pins</text>
<text x="93.4" y="124.8">Esp32 S3 Mini1-N8 Notes</text>
</g>
<g font-size="1" fill="#a90000">
<text x="111.7" y="46.6" transform="rotate(-90 111.7 46.6)">3</text>
<text x="197.5" y="45.6">P</text>
<text x="205.1" y="45.6">N</text>
<text x="123.8" y="50.7">4</text>
<text x="98" y="55.8">45</text>
<text x="123.4" y="57.1">39</text>
<text x="123.4" y="59.6">40</text>
<text x="98.4" y="66">5</text>
<text x="123.4" y="63.4">23</text>
<text x="123.4" y="66">24</text>
<text x="98.4" y="68.5">6</text>
<text x="98.4" y="71">7</text>
<text x="123.4" y="68.5">25</text>
<text x="123.4" y="71">26</text>
<text x="98.4" y="73.6">8</text>
<text x="98.4" y="76.1">9</text>
<text x="123.4" y="73.6">28</text>
<text x="123.4" y="76.1">29</text>
<text x="98" y="78.7">10</text>
<text x="98" y="81.2">11</text>
<text x="98" y="83.7">12</text>
<text x="123.4" y="78.7">31</text>
<text x="123.4" y="81.2">32</text>
<text x="123.4" y="83.7">33</text>
<text x="98" y="86.3">13</text>
<text x="98" y="88.8">14</text>
<text x="123.4" y="86.3">34</text>
<text x="123.4" y="88.8">35</text>
<text x="98" y="91.4">15</text>
<text x="98" y="93.9">16</text>
<text x="123.4" y="91.4">36</text>
<text x="123.4" y="93.9">37</text>
<text x="98" y="96.4">17</text>
<text x="98" y="99">18</text>
<text x="98" y="101.5">19</text>
<text x="123.4" y="96.4">38</text>
<text x="123.4" y="99">41</text>
<text x="123.4" y="101.5">44</text>
<text x="98" y="104.1">20</text>
<text x="98" y="106.6">21</text>
<text x="123.4" y="104.1">27</text>
<text x="123.4" y="106.6">30</text>
<text x="98" y="109.1">22</text>
<text x="123.8" y="111.7">1</text>
</g>
<g font-size="1" fill="#006464">
<text x="112.5" y="52.1" transform="rotate(-90 112.5 52.1)">3V3</text>
<text x="118.6" y="51.6">IO0</text>
<text x="102.1" y="56.7">EN</text>
<text x="117.4" y="57.9">TXD0</text>
<text x="117.2" y="60.5">RXD0</text>
<text x="117.7" y="64.3">IO19</text>
<text x="102.1" y="66.8">IO1</text>
<text x="102.1" y="69.4">IO2</text>
<text x="102.1" y="71.9">IO3</text>
<text x="117.7" y="66.8">IO20</text>
<text x="117.7" y="69.4">IO21</text>
<text x="117.7" y="71.9">IO26</text>
<text x="102.1" y="74.4">IO4</text>
<text x="102.1" y="77">IO5</text>
<text x="117.7" y="74.4">IO33</text>
<text x="117.7" y="77">IO34</text>
<text x="102.1" y="79.5">IO6</text>
<text x="102.1" y="82.1">IO7</text>
<text x="117.7" y="79.5">IO35</text>
<text x="117.7" y="82.1">IO36</text>
<text x="102.1" y="84.6">IO8</text>
<text x="102.1" y="87.1">IO9</text>
<text x="102.1" y="89.7">IO10</text>
<text x="117.7" y="84.6">IO37</text>
<text x="117.7" y="87.1">IO38</text>
<text x="117.7" y="89.7">IO39</text>
<text x="102.1" y="92.2">IO11</text>
<text x="102.1" y="94.8">IO12</text>
<text x="117.7" y="92.2">IO40</text>
<text x="117.7" y="94.8">IO41</text>
<text x="102.1" y="97.3">IO13</text>
<text x="102.1" y="99.8">IO14</text>
<text x="117.7" y="97.3">IO42</text>
<text x="117.7" y="99.8">IO45</text>
<text x="102.1" y="102.4">IO15</text>
<text x="102.1" y="104.9">IO16</text>
<text x="102.1" y="107.5">IO17</text>
<text x="117.7" y="104.9">IO47</text>
<text x="117.7" y="107.5">IO48</text>
<text x="117.7" y="102.4">IO46</text>
<text x="102.1" y="110">IO18</text>
<text x="118.1" y="112.5">GND</text>
</g>
</svg>
